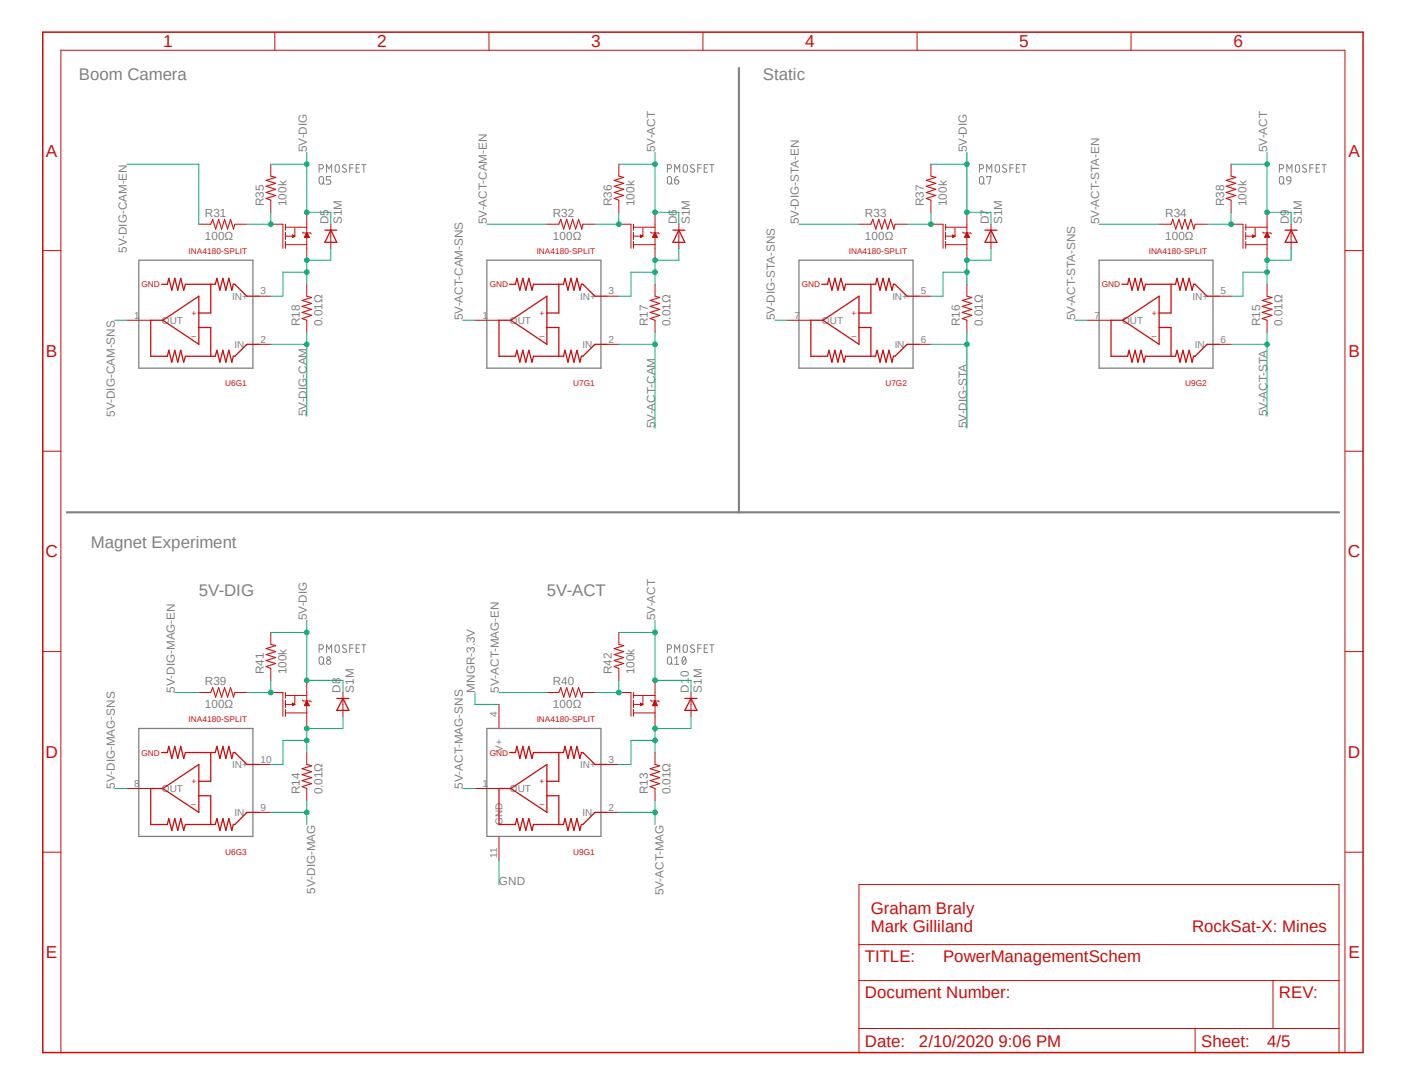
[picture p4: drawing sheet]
<svg xmlns="http://www.w3.org/2000/svg" width="279mm" height="216mm" viewBox="0 0 279 216" stroke-linecap="round" stroke-linejoin="round" font-family="sans-serif">
<path d="M8 6.1l263.4 203.7M271.4 6.1l-263.4 203.7" fill="none" stroke="#fff" stroke-width=".2"/>
<path d="M146.9 13.5v88.4M13.3 101.9h253" fill="none" stroke="#808080" stroke-width=".42"/>
<path d="M27.6 51.7h22.7v21.5h-22.7zM96.8 51.7h22.7v21.5h-22.7zM158.9 51.7h22.7v21.5h-22.7zM218.6 51.7h22.6v21.5h-22.6zM27.6 144.8h22.7v21.5h-22.7zM96.8 144.8h22.7v21.5h-22.7z" fill="none" stroke="#808080" stroke-width=".25"/>
<g fill="none" stroke="#808080" stroke-width=".2">
<path d="M63.5 33.6h.4a.42 .42 0 0 0 .4-.5 .42 .42 0 0 0-.4-.4h-.4v1.5M63.7 35.1h.4l.2 .4v.7l-.2 .4h-.4l-.2-.4v-.7zM64.2 36.3l.3 .3M64.9 34.2v-1.5l.5 .9 .6-.9v1.5M65.8 35.1h-.9v.7h.7l.2 .3-.2 .5h-.7M66.8 32.8a.42 .42 0 0 1 .7 .3v.7a.42 .42 0 0 1-.4 .4 .42 .42 0 0 1-.5-.4v-.7zM68.8 32.9a.42 .42 0 0 0-.4-.2 .42 .42 0 0 0-.3 .4l.2 .3 .4 .2a.34 .34 0 0 1 .2 .4 .34 .34 0 0 1-.3 .2l-.5-.2M69.6 33.4h.6M70.2 32.7h-.6v1.5M70.8 33.4h.5M71.5 32.7h-.7v1.5h.7M71.9 32.7h.9"/>
<path d="M72.3 32.7v1.5M132.7 33.6h.4a.42 .42 0 0 0 .5-.5 .42 .42 0 0 0-.5-.4h-.4v1.5M132.9 35.1a.42 .42 0 0 1 .7 .4v.7a.42 .42 0 0 1-.5 .4 .42 .42 0 0 1-.4-.4v-.7zM133.4 36.3l.3 .3M134.2 35.8h.5a.42 .42 0 0 1 .3 .4 .42 .42 0 0 1-.4 .4 .42 .42 0 0 1-.4-.4zM134.2 34.2v-1.5l.5 .9 .5-.9v1.5M134.8 35.1a.65 .65 0 0 0-.6 .7M136.1 32.8a.42 .42 0 0 1 .6 .3v.7a.42 .42 0 0 1-.4 .4 .42 .42 0 0 1-.5-.4v-.7zM138 32.9a.42 .42 0 0 0-.4-.2 .42 .42 0 0 0-.3 .4l.2 .3 .5 .2a.34 .34 0 0 1 .1 .4 .34 .34 0 0 1-.3 .2l-.5-.2M138.8 33.4h.6M139.4 32.7h-.6v1.5M140 33.4h.5"/>
<path d="M140.7 32.7h-.7v1.5h.7M141.1 32.7h.9M141.6 32.7v1.5M194.8 33.6h.4a.42 .42 0 0 0 .4-.5 .42 .42 0 0 0-.4-.4h-.4v1.5M194.8 35.3a.43 .43 0 0 1 .5-.2 .43 .43 0 0 1 .3 .4v.7a.42 .42 0 0 1-.4 .4 .42 .42 0 0 1-.4-.4zM195.5 36.3l.3 .3M196.2 34.2v-1.5l.5 .9 .5-.9v1.5M196.2 35.3v-.2h.9l-.5 1.5M198.1 32.8a.42 .42 0 0 1 .7 .3v.7a.42 .42 0 0 1-.5 .4 .42 .42 0 0 1-.4-.4v-.7zM200.1 32.9a.42 .42 0 0 0-.4-.2 .42 .42 0 0 0-.3 .4l.2 .3 .4 .2a.34 .34 0 0 1 .2 .4 .34 .34 0 0 1-.3 .2l-.6-.2M200.8 33.4h.7M201.5 32.7h-.7v1.5"/>
<path d="M202.1 33.4h.5M202.8 32.7h-.7v1.5h.7M203.2 32.7h.8M203.6 32.7v1.5M254.4 33.6h.4a.42 .42 0 0 0 .5-.5 .42 .42 0 0 0-.5-.4h-.4v1.5M254.5 35.3a.43 .43 0 0 1 .4-.2 .43 .43 0 0 1 .4 .4v.7a.42 .42 0 0 1-.5 .4 .42 .42 0 0 1-.4-.4zM255.1 36.3l.3 .3M255.9 35.3a.43 .43 0 0 1 .5-.2 .43 .43 0 0 1 .3 .4v.4h-.7l-.1-.3zM255.9 34.2v-1.5l.5 .9 .5-.9v1.5M256.7 35.9a.65 .65 0 0 1-.7 .7M257.6 32.9a.43 .43 0 0 1 .5-.2 .43 .43 0 0 1 .3 .4v.7a.42 .42 0 0 1-.4 .4 .42 .42 0 0 1-.4-.4zM259.8 32.9a.42 .42 0 0 0-.5-.2 .42 .42 0 0 0-.3 .4l.2 .3 .5 .2a.34 .34 0 0 1 .1 .4 .34 .34 0 0 1-.3 .2l-.5-.2"/>
<path d="M260.5 33.4h.7M261.2 32.7h-.7v1.5M261.7 33.4h.6M262.4 32.7h-.7v1.5h.7M262.9 32.7h.8M263.3 32.7v1.5M63.5 129h.4a.42 .42 0 0 0 .4-.4 .42 .42 0 0 0-.4-.4h-.4v1.5M63.5 130.8l.2-.2a.45 .45 0 0 1 .6 .4v.9l-.2 .1h-.4l-.2-.3zM64.2 131.7l.3 .4M64.9 129.7v-1.5l.5 .8 .6-.8v1.5M66.8 128.2a.42 .42 0 0 1 .7 .4v.7a.42 .42 0 0 1-.4 .4 .42 .42 0 0 1-.5-.4v-.7zM68.8 128.3a.42 .42 0 0 0-.4-.1 .42 .42 0 0 0-.3 .3l.2 .3 .4 .3a.34 .34 0 0 1 .2 .4 .34 .34 0 0 1-.3 .2l-.5-.2"/>
<path d="M69.6 128.9h.6M70.2 128.2h-.6v1.5M70.8 128.9h.5M71.5 128.2h-.7v1.5h.7M71.9 128.2h.9M72.3 128.2v1.5M132.7 129h.4a.42 .42 0 0 0 .5-.4 .42 .42 0 0 0-.5-.4h-.4v1.5M132.8 130.8a.43 .43 0 0 1 .4-.2 .43 .43 0 0 1 .4 .4v.7a.42 .42 0 0 1-.5 .4 .42 .42 0 0 1-.4-.4zM133.4 131.7l.3 .4M134.2 129.7v-1.5l.5 .8 .5-.8v1.5M134.2 130.9l.4-.3v1.5M134.2 132.1h.8"/>
<path d="M135.8 130.6h.2a.9 .9 0 0 1 0 1.5 .93 .93 0 0 1-.2-1.5zM136.1 128.2a.42 .42 0 0 1 .6 .4v.7a.42 .42 0 0 1-.4 .4 .42 .42 0 0 1-.5-.4v-.7zM136.4 130.9l-.7 .8M138 128.3a.42 .42 0 0 0-.4-.1 .42 .42 0 0 0-.3 .3l.2 .3 .5 .3a.34 .34 0 0 1 .1 .4 .34 .34 0 0 1-.3 .2l-.5-.2M138.8 128.9h.6M139.4 128.2h-.6v1.5M140 128.9h.5M140.7 128.2h-.7v1.5h.7M141.1 128.2h.9M141.6 128.2v1.5"/>
<circle cx="65.3" cy="130.9" r=".35"/>
<circle cx="65.4" cy="131.7" r=".43"/>
</g>
<g fill="none" stroke="#c90d0c" stroke-width=".2">
<path d="M54.7 6.4v3.6M97.2 6.4v3.6M139.8 6.4v3.6M182.4 6.4v3.6M224.9 6.4v3.6M53.8 32.6v2.4M53.8 39.8v2.4M123.1 32.6v2.4M123.1 39.8v2.4M185.1 32.6v2.4M185.1 39.8v2.4M244.8 32.6v2.4"/>
<path d="M244.8 39.8v2.4M8.5 49.8h3.6M39.5 44.6h2.4M46.7 44.6h2.4M51.5 58.9h2.3M53.8 44.6h2.5v4.8M56.7 46.9h1.9M56.8 44.6v1.2M56.8 46.2v1.4M56.8 48v1.4M56.8 45.2h4.2M56.8 48.6h4.2"/>
<path d="M58.2 46.7v.5l.4-.3M58.2 47.1h.1M58.2 47.1h.3M58.2 47h.4M58.2 46.9h.3M58.2 46.8h.1M58.2 46.7l.4 .2M58.2 46.7v.1M58.6 45.3v1.6M60.2 46.1l.1 .2h1.4l.2 .2M60.6 47.1h.9M60.6 47.1h.8"/>
<path d="M60.7 47h.7M60.7 46.9h.6M60.7 46.8h.6M60.8 46.7h.5M60.8 46.7h.4M60.8 46.6h.4M60.9 46.5h.2M60.9 46.4h.2M61 42.2v4.1M61 47.2v4.5M61 56.5v2.4M61 46.2l.5 1h-1z"/>
<path d="M61 46.3h.1M65.8 44.6v4.8M108.8 44.6h2.3M115.9 44.6h2.4M120.7 58.9h2.4M123.1 44.6h2.4v4.8M125.9 46.9h1.9M126 44.6v1.2M126 46.2v1.4M126 48v1.4M126 45.2h4.3M126 48.6h4.3"/>
<path d="M127.4 46.7v.5l.4-.3M127.4 47.1h.1M127.4 47.1h.3M127.4 47h.4M127.4 46.9h.3M127.4 46.8h.2M127.4 46.7h.1M127.4 46.7l.4 .2M127.8 45.3v1.6M129.4 46.1l.1 .2h1.4l.2 .2M129.8 47.1h.9M129.8 47.1h.8"/>
<path d="M129.9 47h.7M129.9 46.9h.7M130 46.8h.5M130 46.7h.5M130 46.7h.4M130.1 46.6h.3M130.1 46.5h.2M130.1 46.4h.2M130.2 46.3h.1M130.3 42.2v4.1M130.3 47.2v4.5M130.3 56.5v2.4"/>
<path d="M130.3 46.2l.4 1h-.9zM135 44.6v4.8M170.8 44.6h2.4M178 44.6h2.4M182.8 58.9h2.3M185.1 44.6h2.4v4.8M188 46.9h1.9M188 45.2h4.3M188 48.6h4.3M188 44.6v1.2M188 46.2v1.4M188 48v1.4"/>
<path d="M189.4 47.1h.2M189.4 47.1h.3M189.4 47h.5M189.4 46.9h.4M189.4 46.8h.2M189.4 46.7v.5l.5-.3M189.4 46.7l.5 .2M189.4 46.7l.1 .1M189.9 45.3v1.6M191.4 46.1l.2 .2h1.4l.2 .2M191.9 47.1h.8M191.9 47h.8"/>
<path d="M192 46.9h.6M192 46.8h.6M192.1 46.7h.4M192.2 46.6h.2M192.2 46.5h.2M192.2 46.4h.2M192.3 46.2l.5 1h-1zM192.3 42.2v4.1M192.3 47.2v4.5M192.3 56.5v2.4M192.3 46.3h.1M197.1 44.6v4.8"/>
<path d="M230.5 44.6h2.4M237.7 44.6h2.3M242.4 58.9h2.4M244.8 44.6h2.4v4.8M247.7 46.9h1.9M247.7 44.6v1.2M247.7 46.2v1.4M247.7 48v1.4M247.7 45.2h4.3M247.7 48.6h4.3M249.1 47.1h.1M249.1 47.1h.3"/>
<path d="M249.1 47h.5M249.1 46.9h.4M249.1 46.8h.2M249.1 46.7h.1M249.1 46.7v.5l.5-.3M249.1 46.7l.5 .2M249.6 45.3v1.6M251.1 46.1l.1 .2h1.5l.2 .2M251.5 47.1h.9M251.6 47h.7M251.6 46.9h.7M251.7 46.8h.6"/>
<path d="M251.7 46.7h.5M251.8 46.7h.4M251.8 46.6h.3M251.8 46.5h.3M251.9 46.4h.2M252 42.2v4.1M252 47.2v4.5M252 56.5v2.4M252 46.2l.4 1h-.9zM252 46.3h.1M256.8 44.6v4.8M267.5 49.8h3.6"/>
<path d="M25.2 63.7h4.8M51.5 68.5h2.3M61 63.7v2.3M94.4 63.7h4.8M120.7 68.5h2.4M130.3 63.7v2.3M156.5 63.7h4.7M182.8 68.5h2.3M192.3 63.7v2.3M216.2 63.7h4.7M242.4 68.5h2.4M252 63.7v2.3"/>
<path d="M8.5 89.7h3.6M267.5 89.7h3.6M8.5 129.5h3.6M39.5 137.7h2.4M46.7 137.7h2.4M53.8 137.7h2.5v4.7M53.8 125.7v2.4M53.8 132.9v2.4M56.8 138.3h4.2M56.8 137.7v1.1M56.8 139.2v1.5M58.2 140h.3"/>
<path d="M58.2 139.9h.2M58.2 139.8h.1M58.2 139.8l.4 .2-.4 .3zM58.6 138.4v1.6M60.2 139.2l.1 .2h1.4l.2 .1M60.7 140h.6M60.7 139.9h.6M60.7 139.8h.6M60.8 139.7h.4M60.9 139.6h.3M61 139.4h.1M61 139.3l.5 1h-1z"/>
<path d="M61 135.3v4.1M68.2 137.7v4.7M108.8 137.7h2.3M115.9 137.7h2.4M123.1 137.7h2.4v4.7M123.1 125.7v2.4M123.1 132.9v2.4M126 137.7v1.1M126 139.2v1.5M126 138.3h4.3M127.4 140h.4M127.4 139.9h.2"/>
<path d="M127.4 139.8h.1M127.4 139.8l.4 .2-.4 .3zM127.8 138.4v1.6M129.4 139.2l.1 .2h1.4l.2 .1M129.9 140h.7M130 139.9h.5M130 139.8h.5M130 139.7h.5M130 139.7h.4M130.1 139.6h.3M130.2 139.4h.1M130.3 135.3v4.1"/>
<path d="M130.3 139.3l.4 1h-.9zM137.4 137.7v4.7M267.5 129.5h3.6M25.2 156.8h4.8M51.5 152h2.3M56.7 140h1.9M56.8 141.7h4.2M56.8 141.1v1.3M58.2 140.3h.1M58.2 140.2h.2M58.2 140.1h.4M60.6 140.3h.9"/>
<path d="M60.6 140.2h.8M60.7 140.1h.7M61 140.3v4.5M61 149.6v2.4M61 156.8v2.3M94.4 156.8h4.8M99.2 140v4.8M120.7 152h2.4M125.9 140h1.9M126 141.1v1.3M126 141.7h4.3M127.4 140.3h.1"/>
<path d="M127.4 140.2h.2M127.4 140.1h.4M129.8 140.3h.9M129.8 140.2h.8M129.9 140.1h.7M130.3 140.3v4.5M130.3 149.6v2.4M130.3 156.8v2.3M8.5 169.4h3.6M51.5 161.5h2.3M99.2 166.3v4.8M120.7 161.5h2.4"/>
<path d="M170.8 175.9h95.5v33.4h-95.5zM267.5 169.4h3.6M170.8 194.9h95.5M170.8 187.8h95.5M253.2 194.9v9.6M12.1 209.3v-199.3h255.4v199.3M170.8 204.5h95.5M237.7 204.5v4.8"/>
</g>
<g fill="none" stroke="#c90d0c" stroke-width=".21">
<path d="M53.8 35l1 .3-1.9 .6 1.9 .5-1.9 .6 1.9 .6-1.9 .7 1.9 .6-1.9 .6 .9 .3M123.1 35l.9 .3-1.9 .6 1.9 .5-1.9 .6 1.9 .6-1.9 .7 1.9 .6-1.9 .6 1 .3M185.1 35l1 .3-1.9 .6 1.9 .5-1.9 .6 1.9 .6-1.9 .7 1.9 .6-1.9 .6 .9 .3M244.8 35l.9 .3-1.9 .6 1.9 .5-1.9 .6 1.9 .6-1.9 .7 1.9 .6-1.9 .6 1 .3M41.9 44.6l.4-1 .6 2 .6-2 .6 2 .6-2 .6 2 .5-2 .6 2 .3-1M61 58.9l1 .2-1.9 .6 1.9 .6-1.9 .6 1.9 .6-1.9 .6 1.9 .6-1.9 .6 .9 .4M111.1 44.6l.4-1 .6 2 .6-2 .6 2 .6-2 .6 2 .6-2 .6 2 .2-1M130.3 58.9l.9 .2-1.9 .6 1.9 .6-1.9 .6 1.9 .6-1.9 .6 1.9 .6-1.9 .6 1 .4M173.2 44.6l.4-1 .6 2 .6-2 .5 2 .6-2 .6 2 .6-2 .7 2 .2-1M192.3 58.9l1 .2-2 .6 2 .6-2 .6 2 .6-2 .6 2 .6-2 .6 1 .4M232.9 44.6l.3-1 .6 2 .6-2 .6 2 .6-2 .6 2 .6-2 .6 2 .3-1M252 58.9l.9 .2-1.9 .6 1.9 .6-1.9 .6 1.9 .6-1.9 .6 1.9 .6-1.9 .6 1 .4"/>
<path d="M41.9 137.7l.4-1 .6 1.9 .6-1.9 .6 1.9 .6-1.9 .6 1.9 .5-1.9 .6 1.9 .3-.9M53.8 128.1l1 .3-1.9 .5 1.9 .6-1.9 .6 1.9 .6-1.9 .6 1.9 .6-1.9 .6 .9 .4M111.1 137.7l.4-1 .6 1.9 .6-1.9 .6 1.9 .6-1.9 .6 1.9 .6-1.9 .6 1.9 .2-.9M123.1 128.1l.9 .3-1.9 .5 1.9 .6-1.9 .6 1.9 .6-1.9 .6 1.9 .6-1.9 .6 1 .4M61 152l1 .2-1.9 .6 1.9 .6-1.9 .6 1.9 .6-1.9 .6 1.9 .6-1.9 .6 .9 .4M130.3 152l.9 .2-1.9 .6 1.9 .6-1.9 .6 1.9 .6-1.9 .6 1.9 .6-1.9 .6 1 .4"/>
</g>
<path d="M8.5 6.4h262.6v202.9h-262.6z" fill="none" stroke="#c90d0c" stroke-width=".3"/>
<g fill="none" stroke="#c90d0c" stroke-width=".25">
<path d="M32.1 56.5h1.2M33.3 56.5l.3-1.2 .6 2.4 .6-2.4 .5 2.4 .6-2.4 .6 2.4 .4-1.2h5.9l.3-1.2 .6 2.4 .6-2.4 .6 2.4 .6-2.4 .6 2.4 .3-1.2h.3l2.4 2.4h2.4M41.9 56.5v5.7h-2.4M64.6 45.8h2.4M65.8 45.8l1.2 2.4h-2.4zM101.3 56.5h1.2l.3-1.2 .6 2.4 .6-2.4 .6 2.4 .6-2.4 .6 2.4 .3-1.2h6l.3-1.2 .5 2.4 .6-2.4 .6 2.4 .6-2.4 .6 2.4 .3-1.2h.3l2.4 2.4h2.4M111.1 56.5v5.7h-2.3M133.8 45.8h2.4M135 45.8l1.2 2.4h-2.4zM163.4 56.5h1.2M164.5 56.5l.3-1.2 .6 2.4 .6-2.4 .6 2.4 .6-2.4 .7 2.4 .2-1.2h6l.3-1.2 .6 2.4 .6-2.4 .6 2.4 .6-2.4 .6 2.4 .3-1.2h.3l2.4 2.4h2.4M173.2 56.5v5.7h-2.4"/>
<path d="M195.9 45.8h2.3M197.1 45.8l1.1 2.4h-2.3zM223.1 56.5h1.2M224.2 56.5l.3-1.2 .6 2.4 .6-2.4 .6 2.4 .6-2.4 .6 2.4 .3-1.2h6l.3-1.2 .6 2.4 .5-2.4 .6 2.4 .7-2.4 .6 2.4 .3-1.2h.3l2.3 2.4h2.4M232.9 56.5v5.7h-2.4M255.6 45.8h2.3M256.8 45.8l1.1 2.4h-2.3zM32.4 63.7l7.1-4.8v9.6zM32.4 63.7h-2.4v7.1h3.3l.3-1.2 .6 2.4 .6-2.4 .5 2.4 .6-2.4 .6 2.4 .4-1.2h5.9l.3-1.2 .6 2.4 .6-2.4 .6 2.4 .6-2.4 .6 2.4 .3-1.2h.3l2.4-2.3h2.4M39.5 65.1h2.4v5.7M101.6 63.7h-2.4v7.1h3.3l.3-1.2 .6 2.4 .6-2.4 .6 2.4 .6-2.4 .6 2.4 .3-1.2h6l.3-1.2 .5 2.4 .6-2.4 .6 2.4 .6-2.4 .6 2.4 .3-1.2h.3l2.4-2.3h2.4M101.6 63.7l7.2-4.8v9.6z"/>
<path d="M108.8 65.1h2.3v5.7M163.7 63.7h-2.5v7.1h3.3l.3-1.2 .6 2.4 .6-2.4 .6 2.4 .6-2.4 .7 2.4 .2-1.2h6l.3-1.2 .6 2.4 .6-2.4 .6 2.4 .6-2.4 .6 2.4 .3-1.2h.3l2.4-2.3h2.4M163.7 63.7l7.1-4.8v9.6zM170.8 65.1h2.4v5.7M223.3 63.7h-2.4v7.1h3.3l.3-1.2 .6 2.4 .6-2.4 .6 2.4 .6-2.4 .6 2.4 .3-1.2h6l.3-1.2 .6 2.4 .5-2.4 .6 2.4 .7-2.4 .6 2.4 .3-1.2h.3l2.3-2.3h2.4M223.3 63.7l7.2-4.8v9.6zM230.5 65.1h2.4v5.7M67 138.9h2.4M68.2 138.9l1.2 2.3h-2.4zM136.2 138.9h2.4M137.4 138.9l1.2 2.3h-2.4zM32.1 149.6h1.2"/>
<path d="M32.4 156.8l7.1-4.8v9.5zM32.4 156.8h-2.4v7.1h3.3l.3-1.2 .6 2.4 .6-2.4 .5 2.4 .6-2.4 .6 2.4 .4-1.2h5.9l.3-1.2 .6 2.4 .6-2.4 .6 2.4 .6-2.4 .6 2.4 .3-1.2h.3l2.4-2.4h2.4M33.3 149.6l.3-1.2 .6 2.4 .6-2.4 .5 2.4 .6-2.4 .6 2.4 .4-1.2h5.9l.3-1.2 .6 2.4 .6-2.4 .6 2.4 .6-2.4 .6 2.4 .3-1.2h.3l2.4 2.4h2.4M39.5 158.2h2.4v5.7M41.9 149.6v5.7h-2.4M101.3 149.6h1.2l.3-1.2 .6 2.4 .6-2.4 .6 2.4 .6-2.4 .6 2.4 .3-1.2h6l.3-1.2 .5 2.4 .6-2.4 .6 2.4 .6-2.4 .6 2.4 .3-1.2h.3l2.4 2.4h2.4M101.6 156.8h-2.4v7.1h3.3l.3-1.2 .6 2.4 .6-2.4 .6 2.4 .6-2.4 .6 2.4 .3-1.2h6l.3-1.2 .5 2.4 .6-2.4 .6 2.4 .6-2.4 .6 2.4 .3-1.2h.3l2.4-2.4h2.4M101.6 156.8l7.2-4.8v9.5zM108.8 158.2h2.3v5.7M111.1 149.6v5.7h-2.3"/>
</g>
<path d="M123.1 135.3v2.4h-4.8" fill="none" stroke="#0dab76" stroke-width=".2"/>
<circle cx="123.1" cy="137.7" r=".46" fill="#0dab76"/>
<g fill="none" stroke="#0dab76" stroke-width=".2">
<path d="M125.5 147.2h4.8M130.3 144.8v4.8"/>
<circle cx="123.1" cy="137.7" r=".46"/>
</g>
<circle cx="130.3" cy="147.2" r=".46" fill="#0dab76"/>
<g fill="none" stroke="#0dab76" stroke-width=".2">
<path d="M125.5 147.2v4.8h-2.4M137.4 142.4v2.4h-7.1"/>
<circle cx="130.3" cy="147.2" r=".46"/>
</g>
<circle cx="130.3" cy="144.8" r=".46" fill="#0dab76"/>
<g fill="none" stroke="#0dab76" stroke-width=".2">
<path d="M53.8 135.3v2.4h-4.7"/>
<circle cx="130.3" cy="144.8" r=".46"/>
</g>
<circle cx="53.8" cy="137.7" r=".46" fill="#0dab76"/>
<g fill="none" stroke="#0dab76" stroke-width=".2">
<path d="M56.3 147.2h4.7M61 144.8v4.8"/>
<circle cx="53.8" cy="137.7" r=".46"/>
</g>
<circle cx="61" cy="147.2" r=".46" fill="#0dab76"/>
<g fill="none" stroke="#0dab76" stroke-width=".2">
<path d="M56.3 147.2v4.8h-2.5M68.2 142.4v2.4h-7.2"/>
<circle cx="61" cy="147.2" r=".46"/>
</g>
<circle cx="61" cy="144.8" r=".46" fill="#0dab76"/>
<g fill="none" stroke="#0dab76" stroke-width=".2">
<path d="M244.8 42.2v2.4h-4.8"/>
<circle cx="61" cy="144.8" r=".46"/>
</g>
<circle cx="244.8" cy="44.6" r=".46" fill="#0dab76"/>
<g fill="none" stroke="#0dab76" stroke-width=".2">
<path d="M247.2 54.1h4.8M252 51.7v4.8"/>
<circle cx="244.8" cy="44.6" r=".46"/>
</g>
<circle cx="252" cy="54.1" r=".46" fill="#0dab76"/>
<g fill="none" stroke="#0dab76" stroke-width=".2">
<path d="M247.2 54.1v4.8h-2.4M256.8 49.4v2.3h-4.8"/>
<circle cx="252" cy="54.1" r=".46"/>
</g>
<circle cx="252" cy="51.7" r=".46" fill="#0dab76"/>
<g fill="none" stroke="#0dab76" stroke-width=".2">
<path d="M185.1 42.2v2.4h-4.7"/>
<circle cx="252" cy="51.7" r=".46"/>
</g>
<circle cx="185.1" cy="44.6" r=".46" fill="#0dab76"/>
<g fill="none" stroke="#0dab76" stroke-width=".2">
<path d="M187.5 54.1h4.8M192.3 51.7v4.8"/>
<circle cx="185.1" cy="44.6" r=".46"/>
</g>
<circle cx="192.3" cy="54.1" r=".46" fill="#0dab76"/>
<g fill="none" stroke="#0dab76" stroke-width=".2">
<path d="M187.5 54.1v4.8h-2.4M197.1 49.4v2.3h-4.8"/>
<circle cx="192.3" cy="54.1" r=".46"/>
</g>
<circle cx="192.3" cy="51.7" r=".46" fill="#0dab76"/>
<g fill="none" stroke="#0dab76" stroke-width=".2">
<path d="M123.1 42.2v2.4h-4.8"/>
<circle cx="192.3" cy="51.7" r=".46"/>
</g>
<circle cx="123.1" cy="44.6" r=".46" fill="#0dab76"/>
<g fill="none" stroke="#0dab76" stroke-width=".2">
<path d="M125.5 54.1h4.8M130.3 51.7v4.8"/>
<circle cx="123.1" cy="44.6" r=".46"/>
</g>
<circle cx="130.3" cy="54.1" r=".46" fill="#0dab76"/>
<g fill="none" stroke="#0dab76" stroke-width=".2">
<path d="M125.5 54.1v4.8h-2.4M135 49.4v2.3h-4.7"/>
<circle cx="130.3" cy="54.1" r=".46"/>
</g>
<circle cx="130.3" cy="51.7" r=".46" fill="#0dab76"/>
<g fill="none" stroke="#0dab76" stroke-width=".2">
<path d="M53.8 42.2v2.4h-4.7"/>
<circle cx="130.3" cy="51.7" r=".46"/>
</g>
<circle cx="53.8" cy="44.6" r=".46" fill="#0dab76"/>
<g fill="none" stroke="#0dab76" stroke-width=".2">
<path d="M56.3 54.1h4.7M61 51.7v4.8"/>
<circle cx="53.8" cy="44.6" r=".46"/>
</g>
<circle cx="61" cy="54.1" r=".46" fill="#0dab76"/>
<g fill="none" stroke="#0dab76" stroke-width=".2">
<path d="M56.3 54.1v4.8h-2.5M65.8 49.4v2.3h-4.8"/>
<circle cx="61" cy="54.1" r=".46"/>
</g>
<circle cx="61" cy="51.7" r=".46" fill="#0dab76"/>
<g fill="none" stroke="#0dab76" stroke-width=".2">
<path d="M53.8 68.5h7.2M61 66v16.8"/>
<circle cx="61" cy="51.7" r=".46"/>
</g>
<circle cx="61" cy="68.5" r=".46" fill="#0dab76"/>
<g fill="none" stroke="#0dab76" stroke-width=".2">
<path d="M123.1 68.5h7.2M130.3 66v19.1"/>
<circle cx="61" cy="68.5" r=".46"/>
</g>
<circle cx="130.3" cy="68.5" r=".46" fill="#0dab76"/>
<g fill="none" stroke="#0dab76" stroke-width=".2">
<path d="M53.8 32.6h7.2M61 30.3v11.9"/>
<circle cx="130.3" cy="68.5" r=".46"/>
</g>
<circle cx="61" cy="32.6" r=".46" fill="#0dab76"/>
<g fill="none" stroke="#0dab76" stroke-width=".2">
<path d="M61 42.2h4.8v2.4"/>
<circle cx="61" cy="32.6" r=".46"/>
</g>
<circle cx="61" cy="42.2" r=".46" fill="#0dab76"/>
<g fill="none" stroke="#0dab76" stroke-width=".2">
<path d="M185.1 32.6h7.2M192.3 30.3v11.9"/>
<circle cx="61" cy="42.2" r=".46"/>
</g>
<circle cx="192.3" cy="32.6" r=".46" fill="#0dab76"/>
<g fill="none" stroke="#0dab76" stroke-width=".2">
<path d="M192.3 42.2h4.8v2.4"/>
<circle cx="192.3" cy="32.6" r=".46"/>
</g>
<circle cx="192.3" cy="42.2" r=".46" fill="#0dab76"/>
<g fill="none" stroke="#0dab76" stroke-width=".2">
<path d="M53.8 125.7h7.2v9.6h7.2v2.4"/>
<circle cx="192.3" cy="42.2" r=".46"/>
</g>
<circle cx="61" cy="135.3" r=".46" fill="#0dab76"/>
<g fill="none" stroke="#0dab76" stroke-width=".2">
<path d="M61 123.3v2.4"/>
<circle cx="61" cy="135.3" r=".46"/>
</g>
<circle cx="61" cy="125.7" r=".46" fill="#0dab76"/>
<g fill="none" stroke="#0dab76" stroke-width=".2">
<path d="M123.1 32.6h7.2M130.3 30.3v11.9"/>
<circle cx="61" cy="125.7" r=".46"/>
</g>
<circle cx="130.3" cy="32.6" r=".46" fill="#0dab76"/>
<g fill="none" stroke="#0dab76" stroke-width=".2">
<path d="M130.3 42.2h4.7v2.4"/>
<circle cx="130.3" cy="32.6" r=".46"/>
</g>
<circle cx="130.3" cy="42.2" r=".46" fill="#0dab76"/>
<g fill="none" stroke="#0dab76" stroke-width=".2">
<path d="M244.8 32.6h7.2M252 30.3v11.9"/>
<circle cx="130.3" cy="42.2" r=".46"/>
</g>
<circle cx="252" cy="32.6" r=".46" fill="#0dab76"/>
<g fill="none" stroke="#0dab76" stroke-width=".2">
<path d="M252 42.2h4.8v2.4"/>
<circle cx="252" cy="32.6" r=".46"/>
</g>
<circle cx="252" cy="42.2" r=".46" fill="#0dab76"/>
<g fill="none" stroke="#0dab76" stroke-width=".2">
<path d="M123.1 125.7h7.2v9.6h7.1v2.4"/>
<circle cx="252" cy="42.2" r=".46"/>
</g>
<circle cx="130.3" cy="135.3" r=".46" fill="#0dab76"/>
<g fill="none" stroke="#0dab76" stroke-width=".2">
<path d="M130.3 123.3v2.4"/>
<circle cx="130.3" cy="135.3" r=".46"/>
</g>
<circle cx="130.3" cy="125.7" r=".46" fill="#0dab76"/>
<g fill="none" stroke="#0dab76" stroke-width=".2">
<path d="M25.2 32.6h14.3v12M96.8 44.6h12M22.8 63.7h2.4M92 63.7h2.4M185.1 68.5h7.2M192.3 66v19.1"/>
<circle cx="130.3" cy="125.7" r=".46"/>
</g>
<circle cx="192.3" cy="68.5" r=".46" fill="#0dab76"/>
<g fill="none" stroke="#0dab76" stroke-width=".2">
<path d="M244.8 68.5h7.2M252 66v16.8"/>
<circle cx="192.3" cy="68.5" r=".46"/>
</g>
<circle cx="252" cy="68.5" r=".46" fill="#0dab76"/>
<g fill="none" stroke="#0dab76" stroke-width=".2">
<path d="M158.9 44.6h11.9M218.6 44.6h11.9M154.1 63.7h2.4M213.8 63.7h2.4M130.3 159.1v4.8M123.1 161.5h7.2"/>
<circle cx="252" cy="68.5" r=".46"/>
</g>
<circle cx="130.3" cy="161.5" r=".46" fill="#0dab76"/>
<g fill="none" stroke="#0dab76" stroke-width=".2">
<path d="M61 159.1v4.8M53.8 161.5h7.2"/>
<circle cx="130.3" cy="161.5" r=".46"/>
</g>
<circle cx="61" cy="161.5" r=".46" fill="#0dab76"/>
<g fill="none" stroke="#0dab76" stroke-width=".2">
<path d="M34.8 137.7h4.7M94.4 137.7v2.3h4.8M99.2 137.7h9.6M22.8 156.8h2.4M92 156.8h2.4M99.2 171.1v4.8"/>
<circle cx="61" cy="161.5" r=".46"/>
</g>
<g font-size="3.4" fill="#c90d0c">
<text x="32.4" y="9.4">1</text>
<text x="75" y="9.4">2</text>
<text x="117.6" y="9.4">3</text>
<text x="160.1" y="9.4">4</text>
<text x="202.7" y="9.4">5</text>
<text x="245.3" y="9.4">6</text>
<text x="9.1" y="31.1">A</text>
<text x="268.1" y="31.1">A</text>
<text x="9.1" y="71">B</text>
<text x="268.1" y="71">B</text>
<text x="9.1" y="110.8">C</text>
<text x="268.1" y="110.8">C</text>
<text x="9.1" y="150.7">D</text>
<text x="268.1" y="150.7">D</text>
<text x="9.1" y="190.5">E</text>
<text x="268.1" y="190.5">E</text>
</g>
<g font-size="3.3" fill="#808080">
<text x="15.7" y="15.9">Boom Camera</text>
<text x="151.7" y="15.9">Static</text>
<text x="18.1" y="109">Magnet Experiment</text>
<text x="39.5" y="118.6">5V-DIG</text>
<text x="108.8" y="118.6">5V-ACT</text>
</g>
<g font-size="3.3" fill="#c90d0c">
<text x="173.2" y="181.8">Graham Braly</text>
<text x="173.2" y="185.4">Mark Gilliland</text>
<text x="237.1" y="185.4">RockSat-X: Mines</text>
<text x="172" y="191.3">TITLE:</text>
<text x="187.5" y="191.3">PowerManagementSchem</text>
<text x="172" y="198.5">Document Number:</text>
<text x="254.3" y="198.5">REV:</text>
<text x="172" y="208.1">Date:</text>
<text x="182.8" y="208.1">2/10/2020 9:06 PM</text>
<text x="238.9" y="208.1">Sheet:</text>
<text x="252" y="208.1">4/5</text>
</g>
<g font-size="2.3" fill="#808080">
<text x="61" y="30.3" transform="rotate(-90 61 30.3)">5V-DIG</text>
<text x="130.3" y="30.3" transform="rotate(-90 130.3 30.3)">5V-ACT</text>
<text x="192.3" y="30.3" transform="rotate(-90 192.3 30.3)">5V-DIG</text>
<text x="252" y="30.3" transform="rotate(-90 252 30.3)">5V-ACT</text>
<text x="52.5" y="41" transform="rotate(-90 52.5 41)">R35</text>
<text x="57" y="41" transform="rotate(-90 57 41)">100k</text>
<text x="121.7" y="41" transform="rotate(-90 121.7 41)">R36</text>
<text x="126.2" y="41" transform="rotate(-90 126.2 41)">100k</text>
<text x="183.7" y="41" transform="rotate(-90 183.7 41)">R37</text>
<text x="188.3" y="41" transform="rotate(-90 188.3 41)">100k</text>
<text x="243.4" y="41" transform="rotate(-90 243.4 41)">R38</text>
<text x="247.9" y="41" transform="rotate(-90 247.9 41)">100k</text>
<text x="40.7" y="47.7">100Ω</text>
<text x="40.7" y="43.2">R31</text>
<text x="65.3" y="44.6" transform="rotate(-90 65.3 44.6)">D5</text>
<text x="68" y="44.6" transform="rotate(-90 68 44.6)">S1M</text>
<text x="96.8" y="44.6" transform="rotate(-90 96.8 44.6)">5V-ACT-CAM-EN</text>
<text x="109.9" y="47.7">100Ω</text>
<text x="109.9" y="43.2">R32</text>
<text x="134.6" y="44.6" transform="rotate(-90 134.6 44.6)">D6</text>
<text x="137.2" y="44.6" transform="rotate(-90 137.2 44.6)">S1M</text>
<text x="158.9" y="44.6" transform="rotate(-90 158.9 44.6)">5V-DIG-STA-EN</text>
<text x="172" y="47.7">100Ω</text>
<text x="172" y="43.2">R33</text>
<text x="196.6" y="44.6" transform="rotate(-90 196.6 44.6)">D7</text>
<text x="199.3" y="44.6" transform="rotate(-90 199.3 44.6)">S1M</text>
<text x="218.6" y="44.6" transform="rotate(-90 218.6 44.6)">5V-ACT-STA-EN</text>
<text x="231.7" y="47.7">100Ω</text>
<text x="231.7" y="43.2">R34</text>
<text x="256.3" y="44.6" transform="rotate(-90 256.3 44.6)">D9</text>
<text x="258.9" y="44.6" transform="rotate(-90 258.9 44.6)">S1M</text>
<text x="25.2" y="50.3" transform="rotate(-90 25.2 50.3)">5V-DIG-CAM-EN</text>
<text x="59.6" y="64.9" transform="rotate(-90 59.6 64.9)">R18</text>
<text x="64.1" y="64.9" transform="rotate(-90 64.1 64.9)">0.01Ω</text>
<text x="92" y="63.7" transform="rotate(-90 92 63.7)">5V-ACT-CAM-SNS</text>
<text x="128.8" y="64.9" transform="rotate(-90 128.8 64.9)">R17</text>
<text x="133.4" y="64.9" transform="rotate(-90 133.4 64.9)">0.01Ω</text>
<text x="154.1" y="63.7" transform="rotate(-90 154.1 63.7)">5V-DIG-STA-SNS</text>
<text x="190.9" y="64.9" transform="rotate(-90 190.9 64.9)">R16</text>
<text x="195.4" y="64.9" transform="rotate(-90 195.4 64.9)">0.01Ω</text>
<text x="213.8" y="63.7" transform="rotate(-90 213.8 63.7)">5V-ACT-STA-SNS</text>
<text x="250.6" y="64.9" transform="rotate(-90 250.6 64.9)">R15</text>
<text x="255.1" y="64.9" transform="rotate(-90 255.1 64.9)">0.01Ω</text>
<text x="22.8" y="82.8" transform="rotate(-90 22.8 82.8)">5V-DIG-CAM-SNS</text>
<text x="61" y="82.8" transform="rotate(-90 61 82.8)">5V-DIG-CAM</text>
<text x="252" y="82.8" transform="rotate(-90 252 82.8)">5V-ACT-STA</text>
<text x="130.3" y="85.1" transform="rotate(-90 130.3 85.1)">5V-ACT-CAM</text>
<text x="192.3" y="85.1" transform="rotate(-90 192.3 85.1)">5V-DIG-STA</text>
<text x="61" y="123.3" transform="rotate(-90 61 123.3)">5V-DIG</text>
<text x="130.3" y="123.3" transform="rotate(-90 130.3 123.3)">5V-ACT</text>
<text x="34.8" y="137.7" transform="rotate(-90 34.8 137.7)">5V-DIG-MAG-EN</text>
<text x="40.7" y="136.2">R39</text>
<text x="52.5" y="134.1" transform="rotate(-90 52.5 134.1)">R41</text>
<text x="57" y="134.1" transform="rotate(-90 57 134.1)">100k</text>
<text x="67.7" y="137.7" transform="rotate(-90 67.7 137.7)">D8</text>
<text x="70.4" y="137.7" transform="rotate(-90 70.4 137.7)">S1M</text>
<text x="94.4" y="137.7" transform="rotate(-90 94.4 137.7)">MNGR-3.3V</text>
<text x="99.2" y="137.7" transform="rotate(-90 99.2 137.7)">5V-ACT-MAG-EN</text>
<text x="109.9" y="136.2">R40</text>
<text x="121.7" y="134.1" transform="rotate(-90 121.7 134.1)">R42</text>
<text x="126.2" y="134.1" transform="rotate(-90 126.2 134.1)">100k</text>
<text x="137" y="137.7" transform="rotate(-90 137 137.7)">D10</text>
<text x="139.6" y="137.7" transform="rotate(-90 139.6 137.7)">S1M</text>
<text x="40.7" y="140.8">100Ω</text>
<text x="109.9" y="140.8">100Ω</text>
<text x="22.8" y="156.8" transform="rotate(-90 22.8 156.8)">5V-DIG-MAG-SNS</text>
<text x="59.6" y="157.9" transform="rotate(-90 59.6 157.9)">R14</text>
<text x="64.1" y="157.9" transform="rotate(-90 64.1 157.9)">0.01Ω</text>
<text x="92" y="156.8" transform="rotate(-90 92 156.8)">5V-ACT-MAG-SNS</text>
<text x="128.8" y="157.9" transform="rotate(-90 128.8 157.9)">R13</text>
<text x="133.4" y="157.9" transform="rotate(-90 133.4 157.9)">0.01Ω</text>
<text x="62.7" y="177.6" transform="rotate(-90 62.7 177.6)">5V-DIG-MAG</text>
<text x="99.2" y="175.9">GND</text>
<text x="131.9" y="178" transform="rotate(-90 131.9 178)">5V-ACT-MAG</text>
</g>
<g font-size="2" fill="#808080">
<text x="46.2" y="59.6">IN+</text>
<text x="51.8" y="58.5">3</text>
<text x="115.4" y="59.6">IN+</text>
<text x="121" y="58.5">3</text>
<text x="177.5" y="59.6">IN+</text>
<text x="183.1" y="58.5">5</text>
<text x="237.1" y="59.6">IN+</text>
<text x="242.7" y="58.5">5</text>
<text x="26.7" y="63.3">1</text>
<text x="32.2" y="64.4">OUT</text>
<text x="95.9" y="63.3">1</text>
<text x="101.4" y="64.4">OUT</text>
<text x="158" y="63.3">7</text>
<text x="163.4" y="64.4">OUT</text>
<text x="217.6" y="63.3">7</text>
<text x="223.1" y="64.4">OUT</text>
<text x="46.7" y="69.2">IN-</text>
<text x="51.8" y="68.1">2</text>
<text x="115.9" y="69.2">IN-</text>
<text x="121" y="68.1">2</text>
<text x="177.9" y="69.2">IN-</text>
<text x="183.1" y="68.1">6</text>
<text x="237.6" y="69.2">IN-</text>
<text x="242.7" y="68.1">6</text>
<text x="98.9" y="142.6" transform="rotate(-90 98.9 142.6)">4</text>
<text x="99.9" y="149.5" transform="rotate(-90 99.9 149.5)">V+</text>
<text x="46.2" y="152.7">IN+</text>
<text x="51.8" y="151.6">10</text>
<text x="115.4" y="152.7">IN+</text>
<text x="121" y="151.6">3</text>
<text x="26.7" y="156.4">8</text>
<text x="32.2" y="157.5">OUT</text>
<text x="51.8" y="161.2">9</text>
<text x="95.9" y="156.4">1</text>
<text x="101.4" y="157.5">OUT</text>
<text x="121" y="161.2">2</text>
<text x="46.7" y="162.3">IN-</text>
<text x="99.9" y="164.1" transform="rotate(-90 99.9 164.1)">GND</text>
<text x="115.9" y="162.3">IN-</text>
<text x="98.9" y="170.6" transform="rotate(-90 98.9 170.6)">11</text>
</g>
<g font-size="1.7" fill="#c90d0c">
<text x="37.5" y="50.5">INA4180-SPLIT</text>
<text x="106.7" y="50.5">INA4180-SPLIT</text>
<text x="168.8" y="50.5">INA4180-SPLIT</text>
<text x="228.4" y="50.5">INA4180-SPLIT</text>
<text x="28.2" y="57.1">GND</text>
<text x="97.4" y="57.1">GND</text>
<text x="159.5" y="57.1">GND</text>
<text x="219.1" y="57.1">GND</text>
<text x="38.1" y="62.8">+</text>
<text x="107.3" y="62.8">+</text>
<text x="169.3" y="62.8">+</text>
<text x="229" y="62.8">+</text>
<text x="38.1" y="66.6">_</text>
<text x="107.4" y="66.6">_</text>
<text x="169.4" y="66.6">_</text>
<text x="229.1" y="66.6">_</text>
<text x="44.8" y="76.8">U6G1</text>
<text x="114" y="76.8">U7G1</text>
<text x="176.1" y="76.8">U7G2</text>
<text x="235.7" y="76.8">U9G2</text>
<text x="37.5" y="143.6">INA4180-SPLIT</text>
<text x="106.7" y="143.6">INA4180-SPLIT</text>
<text x="28.2" y="150.2">GND</text>
<text x="38.1" y="155.9">+</text>
<text x="97.4" y="150.2">GND</text>
<text x="107.3" y="155.9">+</text>
<text x="38.1" y="159.7">_</text>
<text x="107.4" y="159.7">_</text>
<text x="44.8" y="169.9">U6G3</text>
<text x="114" y="169.9">U9G1</text>
</g>
</svg>
